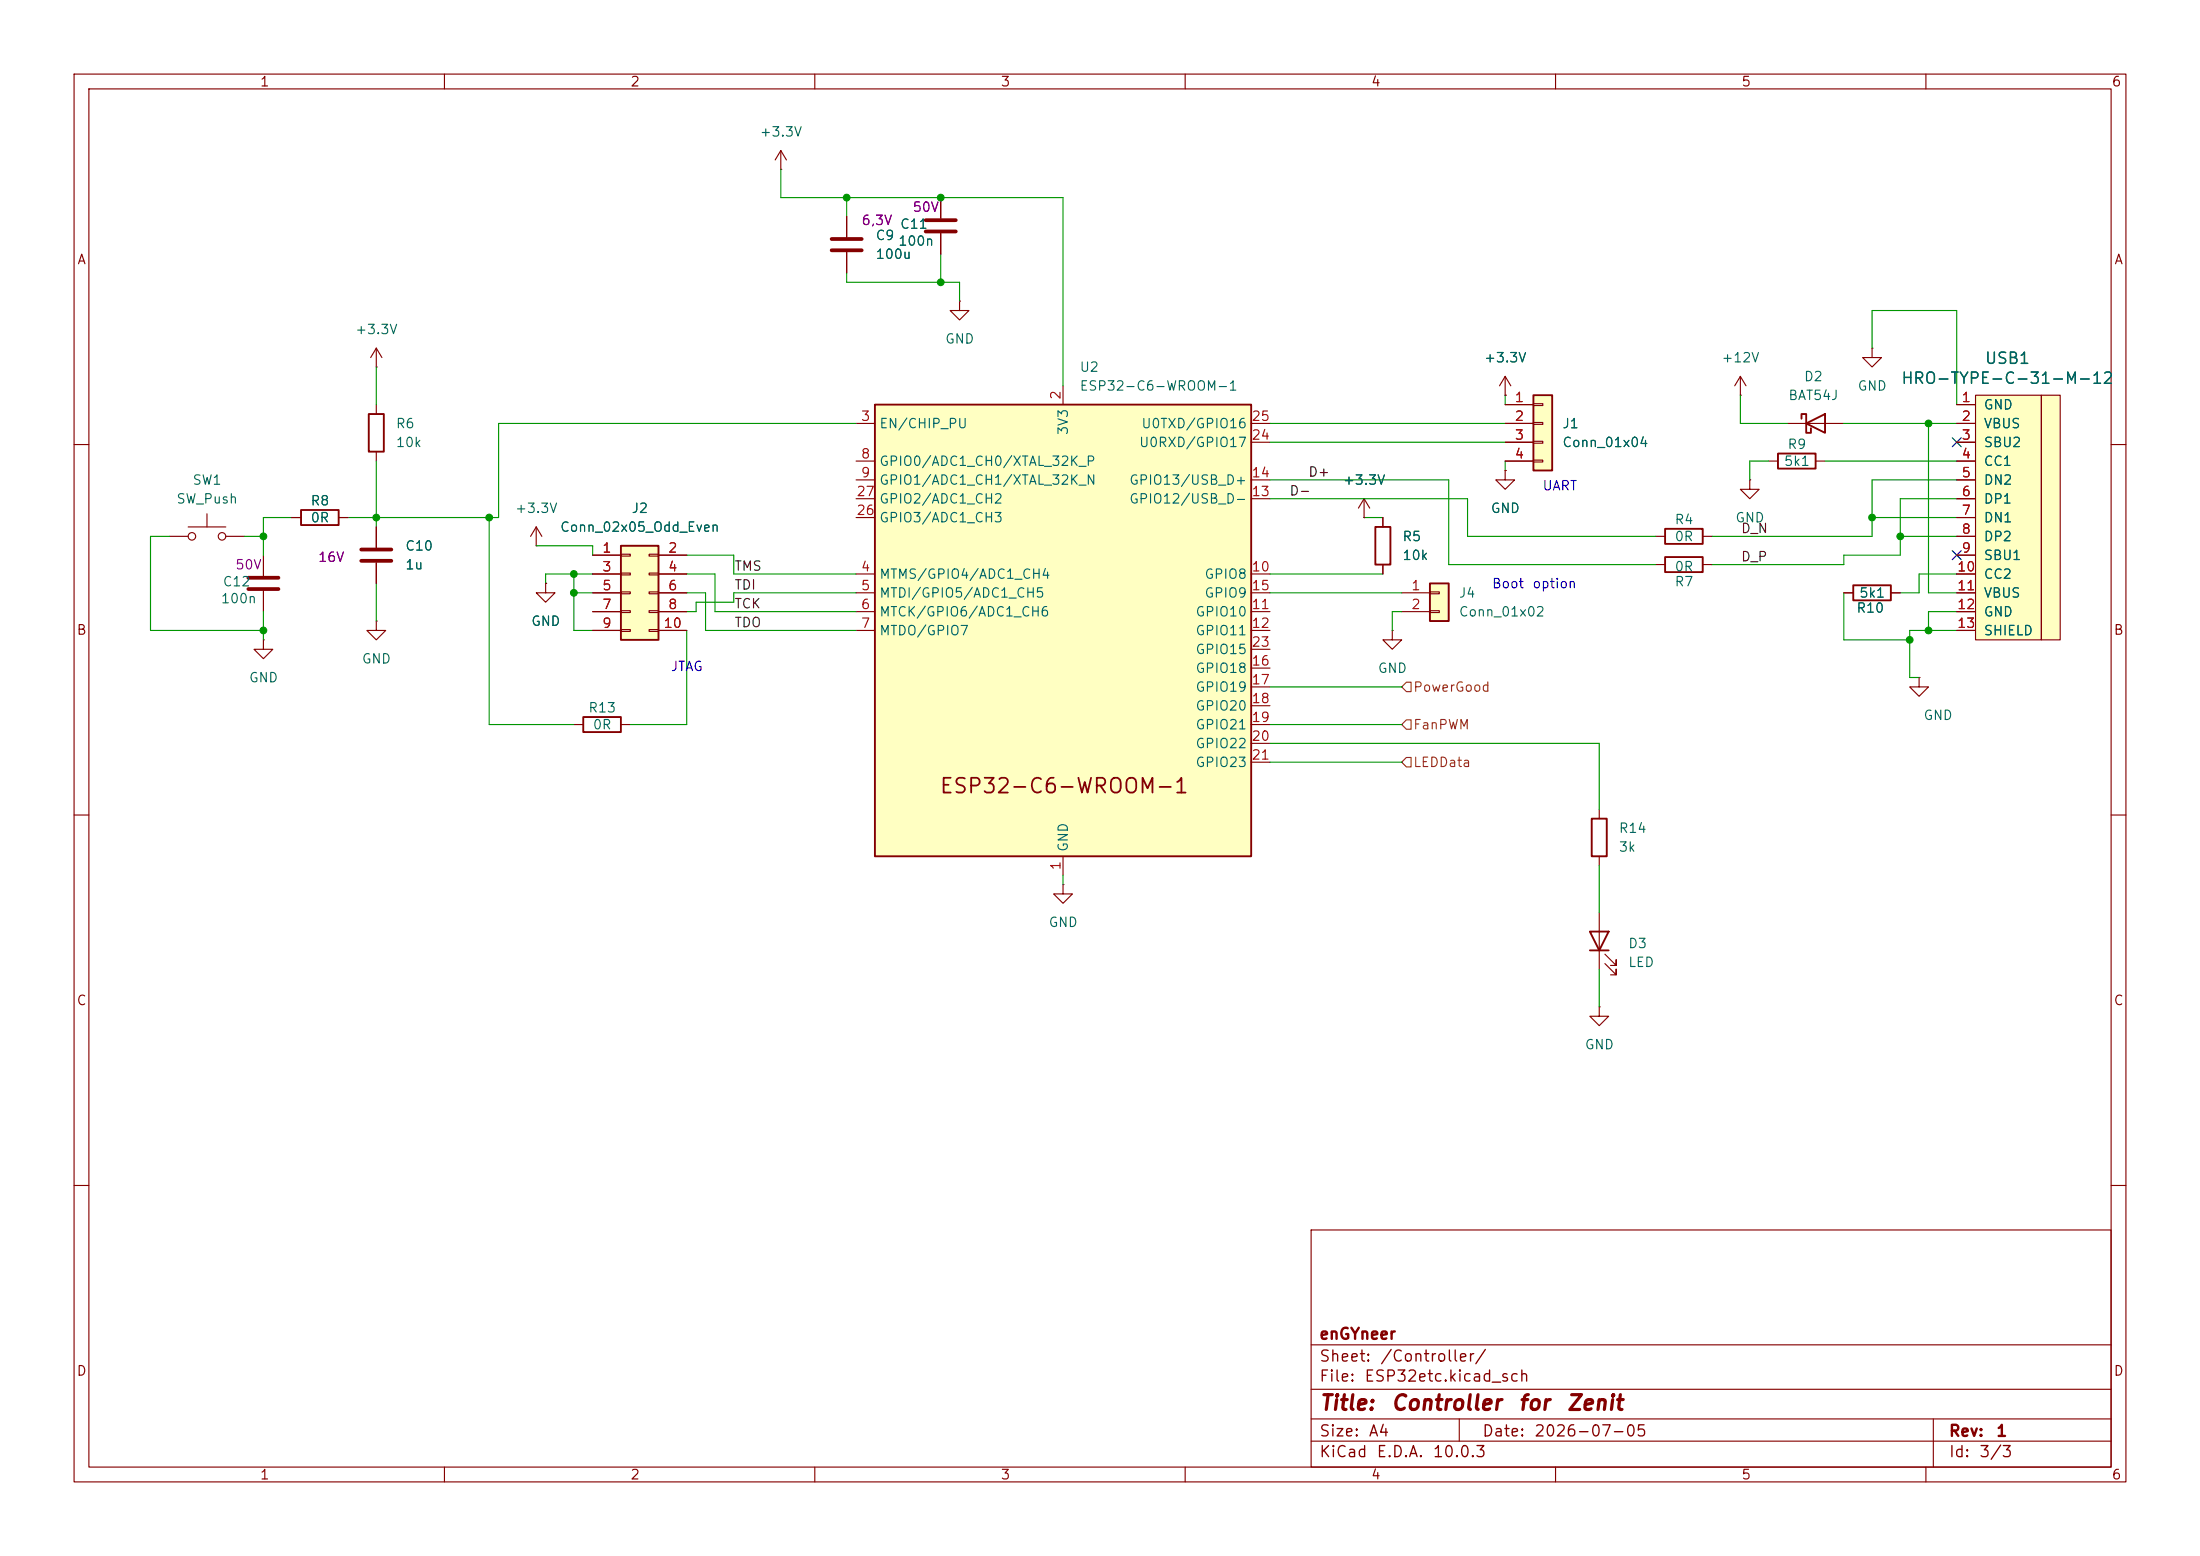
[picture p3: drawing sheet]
<svg xmlns="http://www.w3.org/2000/svg" width="297mm" height="210mm" viewBox="0 0 297 210" stroke-linecap="round" stroke-linejoin="round" font-family="sans-serif">
<g fill="none" stroke="#840000" stroke-width=".15">
<path d="M10 10h277v190h-277zM12 12h273v186h-273zM60 10v2M110 10v2M160 10v2M210 10v2M260 10v2M50.8 54.6v1.3M10 60h2M35.6 74.9v2.8M35.6 79.8v2.8M50.8 61v1.2"/>
<path d="M50.8 71.1v2.8M50.8 75.9v2.8M72.4 73.7h.1M72.4 71.1l-.8 1.3M72.4 71.1l.8 1.3M72.4 71.1v2.6M73.7 78.7v1.3h1.2l-1.2 1.3-1.3-1.3h1.3M73.7 78.7h.1M203.2 63.5v1.3h1.3l-1.3 1.2-1.3-1.2h1.3M203.2 63.5h.1M285 60h2M35.6 86.4v1.2h1.2l-1.2 1.3-1.3-1.3h1.3"/>
<path d="M35.6 86.4h.1M50.8 83.8v1.3h1.3l-1.3 1.3-1.3-1.3h1.3M50.8 83.8h.1M248.9 80h1.3M255.3 80h1.2M259.1 91.4v1.3h1.2l-1.2 1.3-1.3-1.3h1.3M259.1 91.4h.1M10 110h2M215.9 109.2v1.3M215.9 115.6v1.2M285 110h2M215.9 123.2v7.6"/>
<path d="M216.7 130l1.5 1.6v-.8v.8h-.8M216.7 128.8l1.5 1.5v-.8v.8h-.8M10 160h2M177 166h108v32h-108zM285 160h2M60 198v2M110 198v2M160 198v2M177 194.5h108M177 191.5h108M177 187.5h108M177 181.5h108"/>
<path d="M197 191.5v3M210 198v2M260 198v2M261 191.5v6.5"/>
</g>
<path d="M49.8 55.9h2v5.1h-2zM250.2 79h5.1v2h-5.1zM214.9 110.5h2v5.1h-2zM214.6 125.7h2.6l-1.3 2.6zM214.6 128.3h2.6" fill="none" stroke="#840000" stroke-width=".25"/>
<path d="M33.5 78h4.1M33.5 79.5h4.1M48.8 74.2h4M48.8 75.7h4" fill="none" stroke="#840000" stroke-width=".51"/>
<path d="M83.8 73.7h5.1v12.7h-5.1z" fill="#ffffc2"/>
<path d="M83.8 73.7h5.1v12.7h-5.1z" fill="none" stroke="#840000" stroke-width=".25"/>
<g fill="none" stroke="#840000" stroke-width=".15">
<path d="M80 74.9h3.8M80 77.5h3.8M83.8 74.8h1.3v.3h-1.3zM83.8 77.3h1.3v.3h-1.3zM83.8 79.9h1.3v.2h-1.3zM87.6 74.8h1.3v.3h-1.3zM87.6 77.3h1.3v.3h-1.3zM87.6 79.9h1.3v.2h-1.3zM88.9 74.9h3.8M88.9 77.5h3.8M80 80h3.8M80 82.6h3.8"/>
<path d="M80 85.1h3.8M83.8 82.4h1.3v.3h-1.3zM83.8 85h1.3v.2h-1.3zM87.6 82.4h1.3v.3h-1.3zM87.6 85h1.3v.2h-1.3zM88.9 80h3.8M88.9 82.6h3.8M88.9 85.1h3.8"/>
</g>
<g fill="#ffffc2">
<path d="M275.6 53.3h2.5v33.1h-2.5z"/>
<path d="M266.7 53.3h8.9v33.1h-8.9z"/>
</g>
<g fill="none" stroke="#840000" stroke-width=".15">
<path d="M127 26.7v2.8M127 31.5v2.8M129.5 40.6v1.3h1.3l-1.3 1.3-1.2-1.3h1.2M129.5 40.6h.1M264.2 54.6h2.5M264.2 57.2h2.5M264.2 59.7h2.5M266.7 53.3h8.9v33.1h-8.9zM275.6 53.3h2.5v33.1h-2.5zM264.2 62.2h2.5M264.2 64.8h2.5M264.2 67.3h2.5"/>
<path d="M264.2 69.9h2.5M264.2 72.4h2.5M264.2 74.9h2.5M264.2 77.5h2.5M264.2 80h2.5M264.2 82.6h2.5M264.2 85.1h2.5M143.5 119.4v1.3h1.3l-1.3 1.2-1.3-1.2h1.3M143.5 119.4h.1"/>
</g>
<path d="M125 29.7h4M125 31.2h4" fill="none" stroke="#840000" stroke-width=".51"/>
<path d="M207 53.3h2.5v10.2h-2.5z" fill="#ffffc2"/>
<path d="M207 53.3h2.5v10.2h-2.5z" fill="none" stroke="#840000" stroke-width=".25"/>
<path d="M203.2 53.3h.1M203.2 54.6h3.8M203.2 57.2h3.8M203.2 59.7h3.8M203.2 50.8l-.8 1.3M203.2 50.8l.8 1.3M203.2 50.8v2.5M207 54.5h1.3v.2h-1.3zM207 57h1.3v.3h-1.3zM207 59.6h1.3v.2h-1.3zM203.2 62.2h3.8M207 62.1h1.3v.3h-1.3z" fill="none" stroke="#840000" stroke-width=".15"/>
<path d="M118.1 54.6h50.8v61h-50.8z" fill="#ffffc2"/>
<path d="M118.1 54.6h50.8v61h-50.8zM185.7 71.1h2v5.1h-2zM224.8 75.2h5.1v2h-5.1zM224.8 71.4h5.1v2h-5.1z" fill="none" stroke="#840000" stroke-width=".25"/>
<g fill="none" stroke="#840000" stroke-width=".15">
<path d="M115.6 57.2h2.5M143.5 52.1v2.5M168.9 57.2h2.5M168.9 59.7h2.5M115.6 77.5h2.5M115.6 62.2h2.5M115.6 64.8h2.5M115.6 67.3h2.5M115.6 69.9h2.5M168.9 77.5h2.5M168.9 64.8h2.5M168.9 67.3h2.5"/>
<path d="M186.7 69.9v1.2M186.7 76.2v1.3M223.5 76.2h1.3M223.5 72.4h1.3M229.9 76.2h1.2M229.9 72.4h1.2M115.6 80h2.5M115.6 82.6h2.5M115.6 85.1h2.5M168.9 80h2.5M168.9 82.6h2.5M168.9 85.1h2.5"/>
<path d="M168.9 90.2h2.5M168.9 92.7h2.5M168.9 95.3h2.5M168.9 97.8h2.5M168.9 87.6h2.5M188 85.1v1.3h1.2l-1.2 1.2-1.3-1.2h1.3M188 85.1h.1M143.5 115.6v2.5M168.9 100.3h2.5M168.9 102.9h2.5M215.9 135.9v1.3h1.3l-1.3 1.2-1.3-1.2h1.3M215.9 135.9h.1"/>
</g>
<path d="M193 78.7h2.6v5.1h-2.6z" fill="#ffffc2"/>
<path d="M243.2 56.5v-.6h.6v2.5h.7v-.6M243.8 57.2l2.6-1.3v2.5zM40.6 68.8h5.1v2.1h-5.1zM193 78.7h2.6v5.1h-2.6zM240 61.2h5.1v2h-5.1zM78.7 96.8h5.1v2h-5.1z" fill="none" stroke="#840000" stroke-width=".25"/>
<g fill="none" stroke="#840000" stroke-width=".15">
<path d="M105.4 22.9h.1M105.4 20.3l-.8 1.3M105.4 20.3l.8 1.3M105.4 20.3v2.6M114.3 29.2v2.8M114.3 34v2.8M127 26.7v2.8M127 31.5v2.8M50.8 49.5h.1M50.8 47l-.8 1.3M50.8 47l.8 1.3M50.8 47v2.5"/>
<path d="M203.2 53.3h.1M203.2 57.2h3.8M203.2 54.6h3.8M203.2 59.7h3.8M234.9 53.3h.1M234.9 50.8l-.7 1.3M234.9 50.8l.8 1.3M234.9 50.8v2.5M241.3 57.2h7.6M252.7 47v1.3h1.3l-1.3 1.2-1.2-1.2h1.2M252.7 47h.1M264.2 57.2h2.5"/>
<path d="M264.2 54.6h2.5M264.2 59.7h2.5M22.9 72.4h2.5M25.4 71.1h5.1M27.9 69.3v1.8M30.5 72.4h2.5M39.4 69.9h1.2M45.7 69.9h1.3M50.8 71.1v2.8M50.8 75.9v2.8M73.7 78.7h.1M80 74.9h3.8"/>
<path d="M80 77.5h3.8M88.9 74.9h3.8M88.9 77.5h3.8M184.1 69.9h.1M184.1 67.3l-.7 1.3M184.1 67.3l.8 1.3M184.1 67.3v2.6M186.7 69.9v1.2M186.7 76.2v1.3M193 79.9h1.3v.2h-1.3zM203.2 63.5h.1M203.2 62.2h3.8"/>
<path d="M236.2 64.8v1.2h1.3l-1.3 1.3-1.3-1.3h1.3M236.2 64.8h.1M238.8 62.2h1.2M245.1 62.2h1.3M264.2 62.2h2.5M264.2 69.9h2.5M264.2 72.4h2.5M264.2 74.9h2.5M264.2 77.5h2.5M264.2 64.8h2.5M264.2 67.3h2.5M77.5 97.8h1.2"/>
<path d="M80 80h3.8M80 82.6h3.8M80 85.1h3.8M83.8 97.8h1.3M88.9 80h3.8M88.9 82.6h3.8M88.9 85.1h3.8M189.2 80h3.8M189.2 82.6h3.8M193 82.4h1.3v.3h-1.3zM248.9 80h1.3M255.3 80h1.2"/>
<path d="M264.2 80h2.5M264.2 82.6h2.5M264.2 85.1h2.5"/>
<circle cx="25.9" cy="72.4" r=".51"/>
<circle cx="30" cy="72.4" r=".51"/>
</g>
<path d="M112.3 32.3h4M112.3 33.8h4" fill="none" stroke="#840000" stroke-width=".51"/>
<path d="M189.2 92.7l.7-.6h.6v1.2h-.6zM189.9 97.2h.6v1.2h-.6l-.7-.6zM189.2 102.9l.7-.7h.6v1.3h-.6z" fill="none" stroke="#725600" stroke-width=".15"/>
<g fill="none" stroke="#009600" stroke-width=".15">
<path d="M105.4 22.9v3.8h38.1v25.4M114.3 36.8v1.3h15.2v2.5M114.3 26.7v2.5M127 34.3v3.8M50.8 49.5v5.1M115.6 57.2h-48.3v12.7h-20.3M171.4 57.2h31.8M171.4 59.7h31.8M203.2 53.3v1.3M234.9 53.3v3.9h6.4M248.9 57.2h15.3M252.7 47v-5.1h11.5v12.7"/>
<path d="M260.3 57.2v22.8h3.9M22.9 72.4h-2.6v12.7h15.3M33 72.4h2.6M39.4 69.9h-3.8v5M50.8 62.2v8.9M50.8 78.7v5.1M66 69.9v27.9h11.5M72.4 73.7h7.6v1.2M77.5 77.5v7.6h2.5M80 77.5h-6.3v1.2M92.7 77.5h3.8v5.1h19.1M92.7 74.9h6.4v2.6h16.5"/>
<path d="M171.4 67.3h26.7v5.1h25.4M171.4 64.8h24.2v11.4h27.9M171.4 77.5h15.3M184.1 69.9h2.6M203.2 62.2v1.3M238.8 62.2h-2.6v2.6M246.4 62.2h17.8M252.7 69.9h11.5M256.5 72.4h7.7M264.2 64.8h-11.5v7.6h-21.6M264.2 67.3h-7.7v7.6h-7.6v1.3h-17.8M264.2 77.5h-5.1v2.5h-2.6"/>
<path d="M35.6 82.6v3.8M77.5 80h2.5M92.7 80h2.5v5.1h20.4M92.7 85.1v12.7h-7.6M115.6 80h-16.5v1.3h-5.1v1.3h-1.3M171.4 80h17.8M171.4 97.8h17.8M171.4 92.7h17.8M189.2 82.6h-1.2v2.5M248.9 80v6.4h8.9M264.2 85.1h-6.4v6.3h1.3M264.2 82.6h-3.9v2.5"/>
<path d="M143.5 118.1v1.3M171.4 100.3h44.5v8.9M171.4 102.9h17.8M215.9 116.8v6.4M215.9 130.8v5.1"/>
</g>
<path d="M263.6 59.1l1.2 1.2M264.8 59.1l-1.2 1.2M263.6 74.3l1.2 1.2M264.8 74.3l-1.2 1.2" fill="none" stroke="#000084" stroke-width=".15"/>
<g fill="#009600" stroke="#009600" stroke-width=".14">
<circle cx="252.7" cy="69.9" r=".46"/>
<circle cx="66" cy="69.9" r=".46"/>
<circle cx="77.5" cy="77.5" r=".46"/>
<circle cx="114.3" cy="26.7" r=".46"/>
<circle cx="256.5" cy="72.4" r=".46"/>
<circle cx="260.3" cy="57.2" r=".46"/>
<circle cx="35.6" cy="72.4" r=".46"/>
<circle cx="50.8" cy="69.9" r=".46"/>
<circle cx="77.5" cy="80" r=".46"/>
<circle cx="35.6" cy="85.1" r=".46"/>
<circle cx="260.3" cy="85.1" r=".46"/>
<circle cx="257.8" cy="86.4" r=".46"/>
<circle cx="127" cy="26.7" r=".46"/>
<circle cx="127" cy="38.1" r=".46"/>
</g>
<g font-size="2" fill="#840000">
<text x="126.7" y="107.6">ESP32-C6-WROOM-1</text>
<text x="178" y="190.8">Title:</text>
<text x="187.7" y="190.8">Controller</text>
<text x="204.8" y="190.8">for</text>
<text x="211.4" y="190.8">Zenit</text>
</g>
<g font-size="1.5" fill="#006464">
<text x="256.6" y="52.2">HRO-TYPE-C-31-M-12</text>
<text x="267.9" y="49.5">USB1</text>
</g>
<g font-size="1.5" fill="#840000">
<text x="178" y="184.2">Sheet:</text>
<text x="178" y="181.2">enGYneer</text>
<text x="186.2" y="184.2">/Controller/</text>
<text x="178" y="186.9">File:</text>
<text x="184.1" y="186.9">ESP32etc.kicad_sch</text>
<text x="178" y="197.1">KiCad</text>
<text x="178" y="194.3">Size:</text>
<text x="184.7" y="194.3">A4</text>
<text x="185.7" y="197.1">E.D.A.</text>
<text x="193.3" y="197.1">10.0.3</text>
<text x="200" y="194.3">Date:</text>
<text x="207" y="194.3">2026-07-05</text>
<text x="263" y="194.3">Rev:</text>
<text x="263" y="197.1">Id:</text>
<text x="267.1" y="197.1">3/3</text>
<text x="269.4" y="194.3">1</text>
</g>
<g font-size="1.3" fill="#840000">
<text x="35" y="12">1</text>
<text x="85" y="12">2</text>
<text x="135" y="12">3</text>
<text x="185" y="12">4</text>
<text x="235" y="12">5</text>
<text x="285" y="12">6</text>
<text x="10.3" y="36">A</text>
<text x="285.3" y="36">A</text>
<text x="10.3" y="86">B</text>
<text x="285.3" y="86">B</text>
<text x="10.3" y="136">C</text>
<text x="285.3" y="136">C</text>
<text x="10.3" y="186">D</text>
<text x="285.3" y="186">D</text>
<text x="35" y="200">1</text>
<text x="85" y="200">2</text>
<text x="135" y="200">3</text>
<text x="185" y="200">4</text>
<text x="235" y="200">5</text>
<text x="285" y="200">6</text>
</g>
<g font-size="1.3" fill="#006464">
<text x="102.5" y="18.8">+3.3V</text>
<text x="118.1" y="32.7">C9</text>
<text x="118.1" y="35.3">100u</text>
<text x="121.2" y="33.5">100n</text>
<text x="121.4" y="31.2">C11</text>
<text x="47.9" y="45.4">+3.3V</text>
<text x="127.5" y="46.7">GND</text>
<text x="145.7" y="53">ESP32-C6-WROOM-1</text>
<text x="145.7" y="50.5">U2</text>
<text x="200.3" y="49.2">+3.3V</text>
<text x="232.3" y="49.2">+12V</text>
<text x="243.5" y="51.8">D2</text>
<text x="250.7" y="53">GND</text>
<text x="53.3" y="58.1">R6</text>
<text x="118.6" y="58.1">EN/CHIP_PU</text>
<text x="144.5" y="58.8" transform="rotate(-90 144.5 58.8)">3V3</text>
<text x="154" y="58.1">U0TXD/GPIO16</text>
<text x="210.8" y="58.1">J1</text>
<text x="241.3" y="54.3">BAT54J</text>
<text x="267.7" y="55.6">GND</text>
<text x="267.7" y="58.1">VBUS</text>
<text x="25.9" y="65.7">SW1</text>
<text x="53.3" y="60.7">10k</text>
<text x="118.6" y="63.2">GPIO0/ADC1_CH0/XTAL_32K_P</text>
<text x="118.6" y="65.7">GPIO1/ADC1_CH1/XTAL_32K_N</text>
<text x="152.4" y="65.7">GPIO13/USB_D+</text>
<text x="153.7" y="60.7">U0RXD/GPIO17</text>
<text x="181.2" y="65.7">+3.3V</text>
<text x="210.8" y="60.7">Conn_01x04</text>
<text x="240.7" y="63.2">5k1</text>
<text x="241.2" y="60.9">R9</text>
<text x="267.7" y="60.7">SBU2</text>
<text x="267.7" y="63.2">CC1</text>
<text x="267.7" y="65.7">DN2</text>
<text x="23.7" y="68.3">SW_Push</text>
<text x="41.8" y="68.5">R8</text>
<text x="41.8" y="70.8">0R</text>
<text x="69.4" y="69.6">+3.3V</text>
<text x="85.2" y="69.6">J2</text>
<text x="118.6" y="70.8">GPIO3/ADC1_CH3</text>
<text x="118.6" y="68.3">GPIO2/ADC1_CH2</text>
<text x="152.4" y="68.3">GPIO12/USB_D-</text>
<text x="201.2" y="69.6">GND</text>
<text x="226" y="71.1">R4</text>
<text x="234.2" y="70.8">GND</text>
<text x="267.7" y="68.3">DP1</text>
<text x="267.7" y="70.8">DN1</text>
<text x="54.6" y="77.2">1u</text>
<text x="54.6" y="74.6">C10</text>
<text x="75.5" y="72.1">Conn_02x05_Odd_Even</text>
<text x="189.2" y="73.4">R5</text>
<text x="189.2" y="75.9">10k</text>
<text x="226" y="77.4">0R</text>
<text x="226" y="73.4">0R</text>
<text x="267.7" y="73.4">DP2</text>
<text x="267.7" y="75.9">SBU1</text>
<text x="29.7" y="81.7">100n</text>
<text x="30" y="79.5">C12</text>
<text x="118.6" y="78.4">MTMS/GPIO4/ADC1_CH4</text>
<text x="118.6" y="81">MTDI/GPIO5/ADC1_CH5</text>
<text x="118.6" y="83.5">MTCK/GPIO6/ADC1_CH6</text>
<text x="161.3" y="83.5">GPIO10</text>
<text x="162.5" y="78.4">GPIO8</text>
<text x="162.5" y="81">GPIO9</text>
<text x="196.9" y="81">J4</text>
<text x="196.9" y="83.5">Conn_01x02</text>
<text x="226" y="79.5">R7</text>
<text x="250.5" y="83">R10</text>
<text x="250.9" y="81">5k1</text>
<text x="267.7" y="78.4">CC2</text>
<text x="267.7" y="81">VBUS</text>
<text x="267.7" y="83.5">GND</text>
<text x="48.8" y="89.9">GND</text>
<text x="71.6" y="84.8">GND</text>
<text x="118.6" y="86.1">MTDO/GPIO7</text>
<text x="161.3" y="86.1">GPIO11</text>
<text x="161.3" y="88.6">GPIO15</text>
<text x="267.7" y="86.1">SHIELD</text>
<text x="33.5" y="92.4">GND</text>
<text x="161.3" y="91.1">GPIO18</text>
<text x="161.3" y="93.7">GPIO19</text>
<text x="185.9" y="91.1">GND</text>
<text x="79.3" y="96.5">R13</text>
<text x="79.9" y="98.8">0R</text>
<text x="161.3" y="96.2">GPIO20</text>
<text x="161.3" y="98.8">GPIO21</text>
<text x="161.3" y="101.3">GPIO22</text>
<text x="259.6" y="97.5">GND</text>
<text x="161.3" y="103.8">GPIO23</text>
<text x="218.4" y="112.7">R14</text>
<text x="144.5" y="115.1" transform="rotate(-90 144.5 115.1)">GND</text>
<text x="218.4" y="115.3">3k</text>
<text x="141.5" y="125.4">GND</text>
<text x="219.7" y="128.3">D3</text>
<text x="219.7" y="130.8">LED</text>
<text x="213.9" y="141.9">GND</text>
</g>
<g font-size="1.3" fill="#840084">
<text x="123.1" y="28.9">50V</text>
<text x="116.2" y="30.7">6,3V</text>
<text x="31.7" y="77.2">50V</text>
<text x="42.8" y="76.2">16V</text>
</g>
<g font-size="1.3" fill="#a90000">
<text x="116.1" y="57.1">3</text>
<text x="143.5" y="54" transform="rotate(-90 143.5 54)">2</text>
<text x="168.9" y="59.7">24</text>
<text x="168.9" y="57.1">25</text>
<text x="204.4" y="54.6">1</text>
<text x="204.4" y="57.1">2</text>
<text x="204.4" y="59.7">3</text>
<text x="264.7" y="54.6">1</text>
<text x="264.7" y="57.1">2</text>
<text x="264.7" y="59.7">3</text>
<text x="116.1" y="62.2">8</text>
<text x="116.1" y="64.7">9</text>
<text x="168.9" y="64.7">14</text>
<text x="204.4" y="62.2">4</text>
<text x="264.7" y="62.2">4</text>
<text x="264.7" y="64.7">5</text>
<text x="115.5" y="69.8">26</text>
<text x="115.5" y="67.3">27</text>
<text x="168.9" y="67.3">13</text>
<text x="264.7" y="67.3">6</text>
<text x="264.7" y="69.8">7</text>
<text x="81.2" y="74.9">1</text>
<text x="81.2" y="77.4">3</text>
<text x="90.1" y="74.9">2</text>
<text x="90.1" y="77.4">4</text>
<text x="116.1" y="77.4">4</text>
<text x="168.9" y="77.4">10</text>
<text x="264.1" y="77.4">10</text>
<text x="264.7" y="72.4">8</text>
<text x="264.7" y="74.9">9</text>
<text x="81.2" y="80">5</text>
<text x="81.2" y="82.5">7</text>
<text x="90.1" y="80">6</text>
<text x="90.1" y="82.5">8</text>
<text x="116.1" y="80">5</text>
<text x="116.1" y="82.5">6</text>
<text x="168.9" y="82.5">11</text>
<text x="168.9" y="80">15</text>
<text x="190.4" y="80">1</text>
<text x="190.4" y="82.5">2</text>
<text x="264.1" y="80">11</text>
<text x="264.1" y="82.5">12</text>
<text x="81.2" y="85.1">9</text>
<text x="89.5" y="85.1">10</text>
<text x="116.1" y="85.1">7</text>
<text x="168.9" y="85.1">12</text>
<text x="168.9" y="87.6">23</text>
<text x="264.1" y="85.1">13</text>
<text x="168.9" y="90.1">16</text>
<text x="168.9" y="92.7">17</text>
<text x="168.9" y="95.2">18</text>
<text x="168.9" y="97.8">19</text>
<text x="168.9" y="100.3">20</text>
<text x="168.9" y="102.8">21</text>
<text x="143.5" y="117.5" transform="rotate(-90 143.5 117.5)">1</text>
</g>
<g font-size="1.3" fill="#0f0f0f">
<text x="176.5" y="64.6">D+</text>
<text x="174" y="67.2">D-</text>
<text x="99.1" y="77.3">TMS</text>
<text x="234.9" y="76.1">D_P</text>
<text x="234.9" y="72.3">D_N</text>
<text x="99.1" y="79.9">TDI</text>
<text x="99.1" y="82.4">TCK</text>
<text x="99.1" y="85">TDO</text>
</g>
<g font-size="1.3" fill="#0000c2">
<text x="208.1" y="66.5">UART</text>
<text x="201.3" y="79.7">Boot</text>
<text x="206.8" y="79.7">option</text>
<text x="90.5" y="90.9">JTAG</text>
</g>
<g font-size="1.3" fill="#725600">
<text x="190.7" y="93.7">PowerGood</text>
<text x="190.7" y="98.8">FanPWM</text>
<text x="190.7" y="103.8">LEDData</text>
</g>
</svg>
